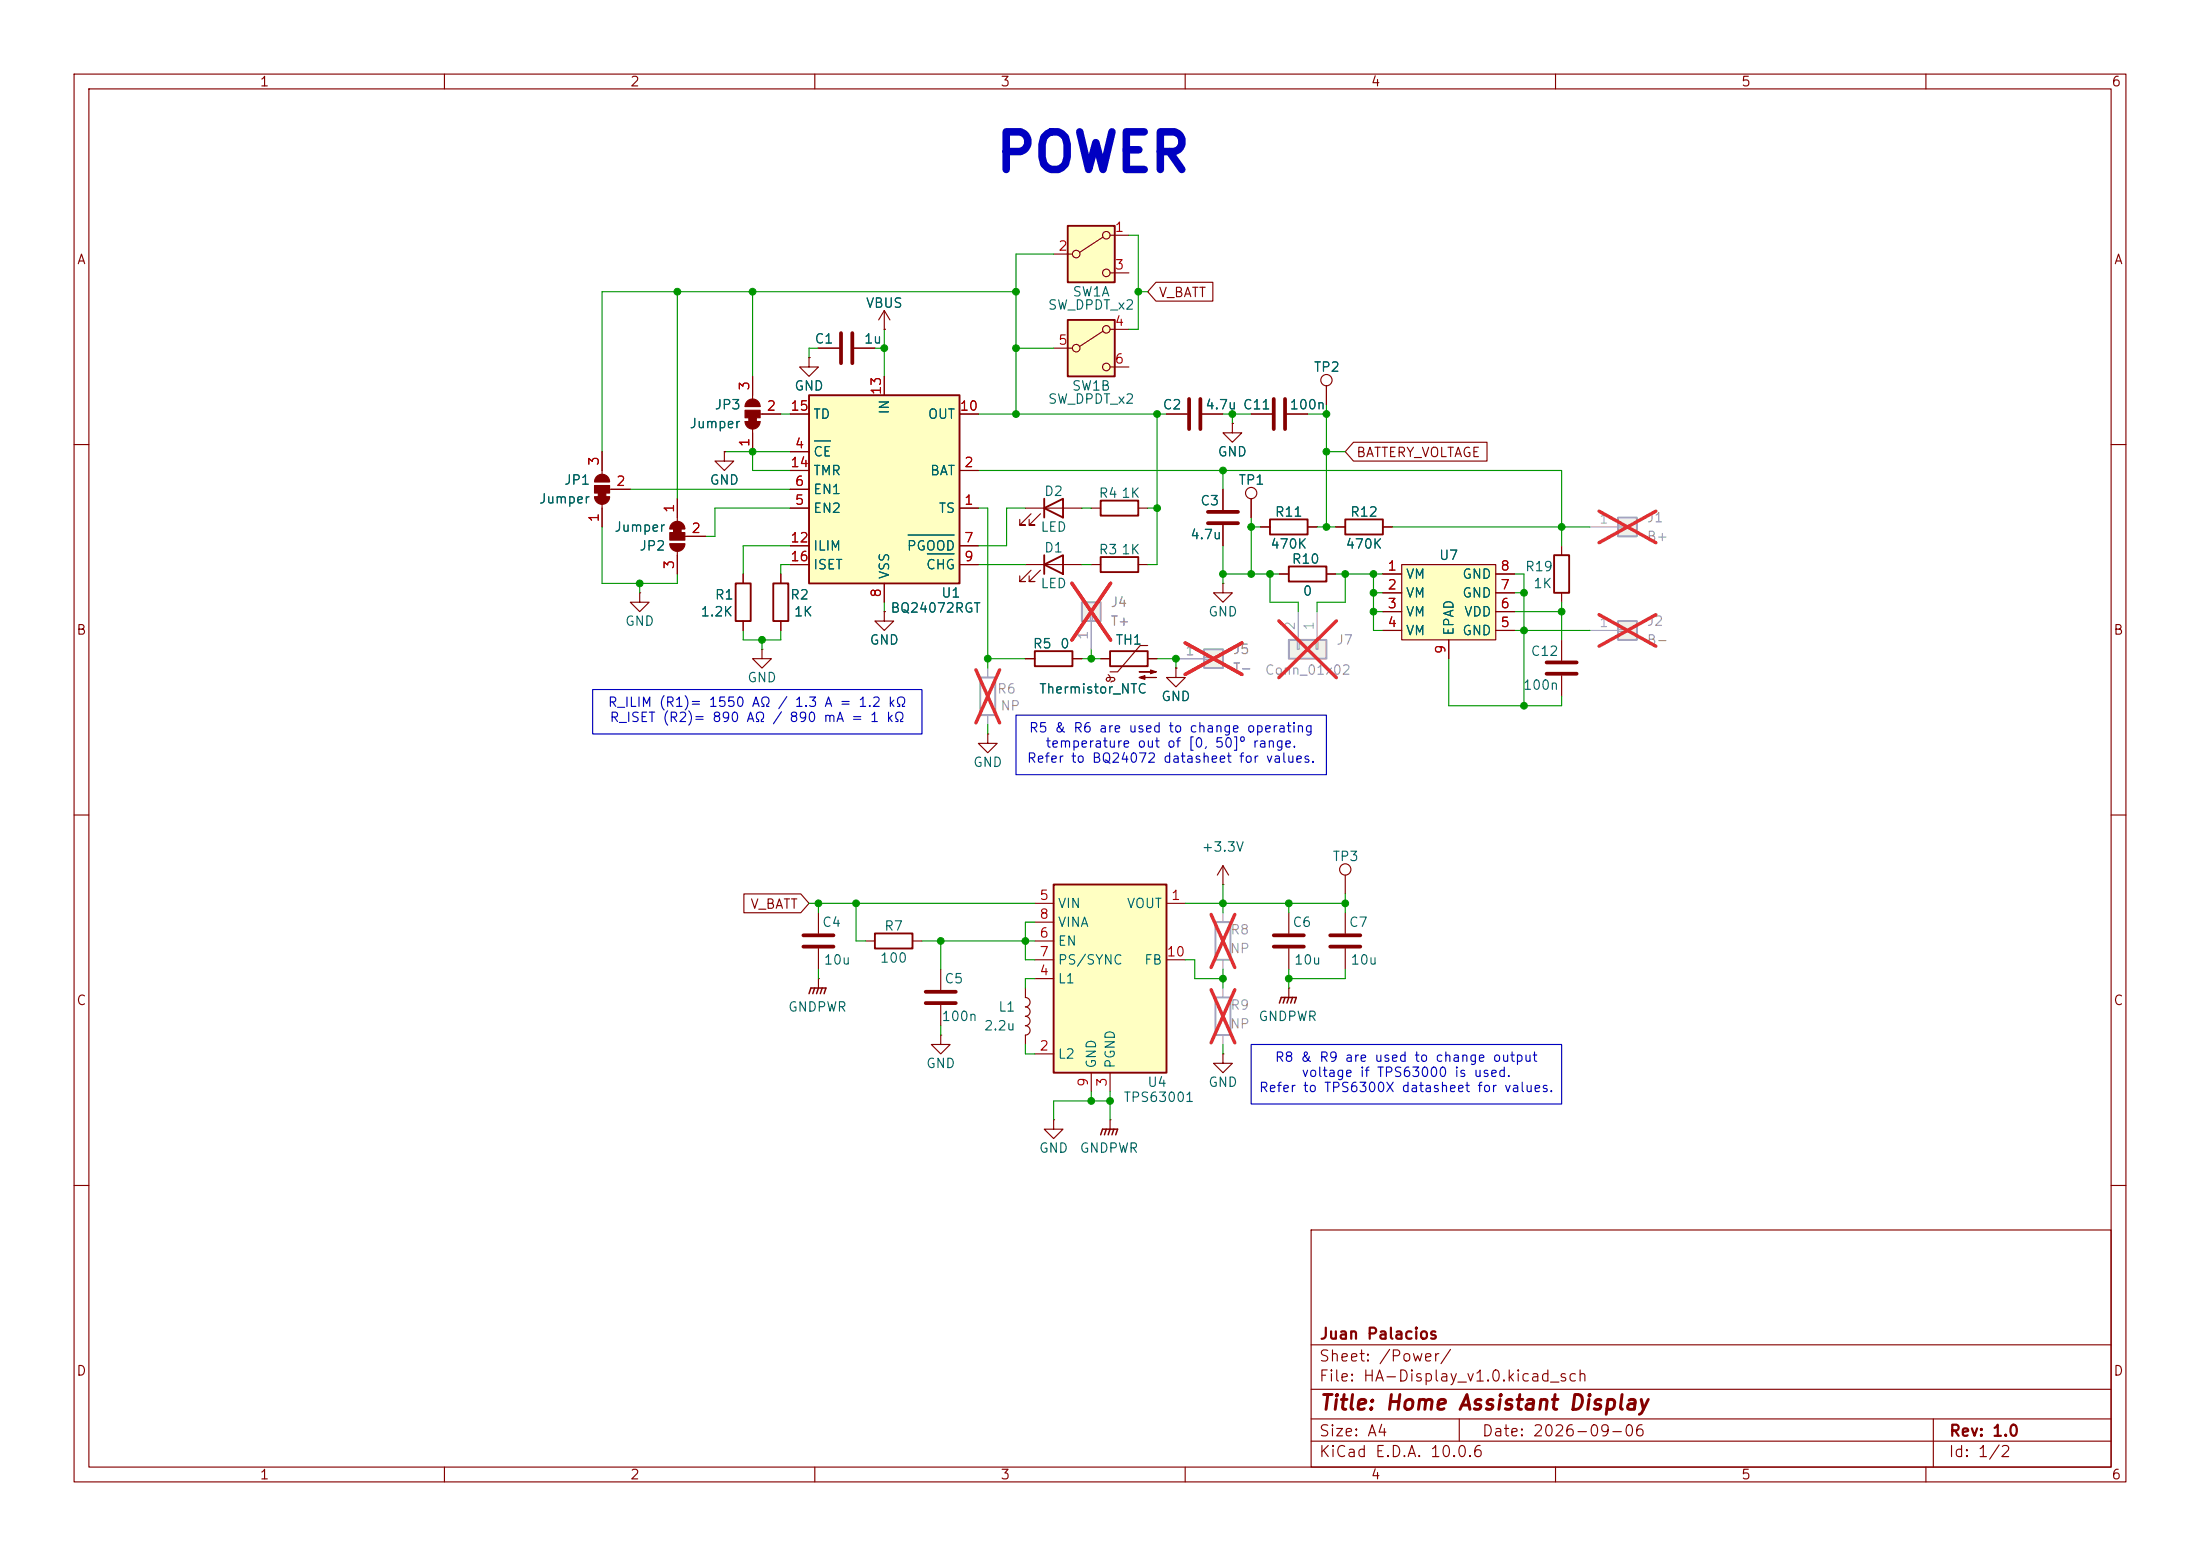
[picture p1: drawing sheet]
<svg xmlns="http://www.w3.org/2000/svg" width="297mm" height="210mm" viewBox="0 0 297 210" stroke-linecap="round" stroke-linejoin="round" font-family="sans-serif">
<g fill="none" stroke="#840000" stroke-width=".15">
<path d="M10 10h277v190h-277zM12 12h273v186h-273zM60 10v2M110 10v2M160 10v2M210 10v2M260 10v2M10 60h2M172.7 77.5h1.3M179.1 77.5h1.2M285 60h2M10 110h2"/>
<path d="M285 110h2M116.8 127h1.3M123.2 127h1.3M174 133.4h.1M174 133.4v1.2M181.6 123.2v2.8M181.6 128v2.8M10 160h2M177 166h108v32h-108zM285 160h2M60 198v2M110 198v2"/>
<path d="M160 198v2M177 194.5h108M177 191.5h108M177 187.5h108M177 181.5h108M197 191.5v3M210 198v2M260 198v2M261 191.5v6.5"/>
</g>
<path d="M174 76.5h5.1v2h-5.1zM118.1 126h5.1v2h-5.1z" fill="none" stroke="#840000" stroke-width=".25"/>
<path d="M172.7 135.4l.3-.8h2l-.2 .8M173.5 134.6l-.3 .8M174 134.6l-.3 .8M174.5 134.6l-.3 .8" fill="none" stroke="#840000" stroke-width=".2"/>
<path d="M179.6 126.2h4M179.6 127.8h4" fill="none" stroke="#840000" stroke-width=".51"/>
<path d="M132.3 91.4h2.1v5.1h-2.1z" fill="none" stroke="#a1a1a1" stroke-width=".25"/>
<path d="M133.3 90.2v1.2M133.3 96.5v1.3" fill="none" stroke="#a1a1a1" stroke-width=".15"/>
<path d="M131.7 90.4l3.3 7.2M135 90.4l-3.3 7.2" fill="none" stroke="#e12e31" stroke-width=".46"/>
<path d="M174 86.4h5.1v2.5h-5.1z" fill="#f0f0f0"/>
<path d="M174 86.4h5.1v2.5h-5.1z" fill="none" stroke="#a1a1a1" stroke-width=".25"/>
<path d="M175.1 86.4h.3v1.2h-.3zM175.3 82.6v3.8M177.7 86.4h.2v1.2h-.2zM177.8 82.6v3.8" fill="none" stroke="#a1a1a1" stroke-width=".15"/>
<path d="M172.6 83.8l7.8 7.7M180.4 83.8l-7.8 7.7" fill="none" stroke="#e12e31" stroke-width=".46"/>
<g fill="none" stroke="#840000" stroke-width=".15">
<path d="M133.3 99.1v1.2h1.3l-1.3 1.3-1.2-1.3h1.2M133.3 99.1h.1M181.6 118.1v2.6"/>
<circle cx="181.6" cy="117.3" r=".76"/>
</g>
<path d="M144.1 30.5h6.4v7.6h-6.4z" fill="#ffffc2"/>
<g fill="none" stroke="#840000" stroke-width=".15">
<path d="M142.2 34.3h2.6M148.9 32l-3.1 2M149.9 31.8h2.5M149.9 36.8h2.5"/>
<circle cx="145.3" cy="34.3" r=".51"/>
<circle cx="149.4" cy="36.8" r=".51"/>
<circle cx="149.4" cy="31.8" r=".51"/>
</g>
<path d="M144.1 30.5h6.4v7.6h-6.4z" fill="none" stroke="#840000" stroke-width=".25"/>
<path d="M144.1 43.2h6.4v7.6h-6.4z" fill="#ffffc2"/>
<g fill="none" stroke="#840000" stroke-width=".15">
<path d="M142.2 47h2.6M148.9 44.7l-3.1 2M149.9 44.5h2.5M149.9 49.5h2.5M157.5 55.9h2.8M162.3 55.9h2.8M86.4 80v1.3h1.2l-1.2 1.3-1.3-1.3h1.3M86.4 80h.1M119.4 82.6v1.2h1.2l-1.2 1.3-1.3-1.3h1.3M119.4 82.6h.1M210.8 86.4v2.8M210.8 91.2v2.8"/>
<circle cx="145.3" cy="47" r=".51"/>
<circle cx="149.4" cy="49.5" r=".51"/>
<circle cx="149.4" cy="44.5" r=".51"/>
</g>
<path d="M144.1 43.2h6.4v7.6h-6.4z" fill="none" stroke="#840000" stroke-width=".25"/>
<path d="M160.5 53.8v4.1M162.1 53.8v4.1M208.8 89.4h4.1M208.8 90.9h4.1" fill="none" stroke="#840000" stroke-width=".51"/>
<path d="M218.4 83.8h2.6v2.6h-2.6z" fill="#f0f0f0"/>
<path d="M218.4 83.8h2.6v2.6h-2.6z" fill="none" stroke="#a1a1a1" stroke-width=".25"/>
<path d="M214.6 85.1h3.8M218.4 85h1.3v.2h-1.3z" fill="none" stroke="#a1a1a1" stroke-width=".15"/>
<path d="M215.9 83l7.6 4.2M223.5 83l-7.6 4.2" fill="none" stroke="#e12e31" stroke-width=".46"/>
<path d="M218.4 69.9h2.6v2.5h-2.6z" fill="#f0f0f0"/>
<path d="M218.4 69.9h2.6v2.5h-2.6zM164.1 124.5h2v5h-2zM164.1 134.6h2v5.1h-2z" fill="none" stroke="#a1a1a1" stroke-width=".25"/>
<path d="M214.6 71.1h3.8M218.4 71h1.3v.2h-1.3zM165.1 123.2v1.3M165.1 129.5v1.3M165.1 133.4v1.2M165.1 139.7v1.3" fill="none" stroke="#a1a1a1" stroke-width=".15"/>
<path d="M215.9 69l7.6 4.2M223.5 69l-7.6 4.2M163.5 123.4l3.2 7.2M163.5 133.6l3.2 7.1M166.7 123.4l-3.2 7.2M166.7 133.6l-3.2 7.1" fill="none" stroke="#e12e31" stroke-width=".46"/>
<path d="M99.3 78.7h2v5.1h-2zM209.8 74.9h2v5.1h-2z" fill="none" stroke="#840000" stroke-width=".25"/>
<path d="M100.3 77.5v1.2M210.8 73.7v1.2M100.3 83.8v1.3M102.9 87.6v1.3h1.2l-1.2 1.3-1.3-1.3h1.3M102.9 87.6h.1M210.8 80v1.3M165.1 142.2v1.3h1.3l-1.3 1.3-1.3-1.3h1.3M165.1 142.2h.1" fill="none" stroke="#840000" stroke-width=".15"/>
<path d="M189.2 76.2h12.7v10.2h-12.7z" fill="#ffffc2"/>
<g fill="none" stroke="#840000" stroke-width=".15">
<path d="M109.2 48.3v1.2h1.3l-1.3 1.3-1.3-1.3h1.3M109.2 48.3h.1M110.5 47h2.8M115.3 47h2.8M119.4 44.5h.1M119.4 41.9l-.8 1.3M119.4 41.9l.7 1.3M119.4 41.9v2.6M168.9 55.9h2.8M173.7 55.9h2.8M179.1 52.1v2.5M105.4 77.5v1.2"/>
<path d="M165.1 78.7v1.3h1.3l-1.3 1.3-1.3-1.3h1.3M165.1 78.7h.1M168.9 67.3v2.6M170.2 71.1h1.2M176.5 71.1h1.3M180.3 71.1h1.3M186.7 77.5h2.5M186.7 71.1h1.3M189.2 76.2h12.7v10.2h-12.7zM201.9 77.5h2.6M105.4 83.8v1.3M158.7 90.2v1.2h1.3l-1.3 1.3-1.2-1.3h1.2"/>
<path d="M158.7 90.2h.1M186.7 80h2.5M186.7 82.6h2.5M186.7 85.1h2.5M195.6 86.4v2.5M201.9 80h2.6M201.9 82.6h2.6M201.9 85.1h2.6M110.5 132.1h.1M110.5 123.2v2.8M110.5 128v2.8M110.5 132.1v1.3"/>
<path d="M174 123.2v2.8M174 128v2.8"/>
<circle cx="179.1" cy="51.3" r=".76"/>
<circle cx="168.9" cy="66.5" r=".76"/>
</g>
<path d="M113.5 45v4M115.1 45v4M172 53.8v4.1M173.5 53.8v4.1M108.5 126.2h4M108.5 127.8h4M172 126.2h4M172 127.8h4" fill="none" stroke="#840000" stroke-width=".51"/>
<path d="M104.4 78.7h2v5.1h-2zM171.4 70.1h5.1v2h-5.1zM181.6 70.1h5.1v2h-5.1z" fill="none" stroke="#840000" stroke-width=".25"/>
<path d="M109.2 134.1l.3-.7h2l-.2 .7M110 133.4l-.3 .7M110.5 133.4l-.3 .7M111 133.4l-.3 .7" fill="none" stroke="#840000" stroke-width=".2"/>
<path d="M162.6 87.6h2.5v2.6h-2.5z" fill="#f0f0f0"/>
<path d="M162.6 87.6h2.5v2.6h-2.5z" fill="none" stroke="#a1a1a1" stroke-width=".25"/>
<path d="M158.7 88.9h3.9M162.6 88.8h1.2v.2h-1.2z" fill="none" stroke="#a1a1a1" stroke-width=".15"/>
<path d="M160 86.8l7.7 4.2M167.7 86.8l-7.7 4.2" fill="none" stroke="#e12e31" stroke-width=".46"/>
<path d="M138.4 68.6h7.6M139.2 69.3l-1.5 1.6h.7h-.7v-.8M140.5 69.3l-1.6 1.6h.8h-.8v-.8M147.3 68.6h1.3M153.7 68.6h1.2" fill="none" stroke="#840000" stroke-width=".15"/>
<path d="M141 68.6l2.5-1.3v2.6zM141 67.3v2.6M148.6 67.6h5.1v2h-5.1z" fill="none" stroke="#840000" stroke-width=".25"/>
<path d="M146 81.3h2.6v2.5h-2.6z" fill="#f0f0f0"/>
<path d="M146 81.3h2.6v2.5h-2.6z" fill="none" stroke="#a1a1a1" stroke-width=".25"/>
<path d="M147.2 82.6h.2v1.2h-.2zM147.3 83.8v3.8" fill="none" stroke="#a1a1a1" stroke-width=".15"/>
<path d="M144.7 78.7l5.2 7.7M149.9 78.7l-5.2 7.7" fill="none" stroke="#e12e31" stroke-width=".46"/>
<path d="M141 76.2l2.5-1.3v2.6zM141 74.9v2.6M148.6 75.2h5.1v2h-5.1zM139.7 87.9h5.1v2h-5.1zM149.9 87.9h5v2h-5z" fill="none" stroke="#840000" stroke-width=".25"/>
<g fill="none" stroke="#840000" stroke-width=".15">
<path d="M166.4 57.2v1.2h1.2l-1.2 1.3-1.3-1.3h1.3M166.4 57.2h.1M138.4 76.2h7.6M139.2 77l-1.5 1.5h.7h-.7v-.8M140.5 77l-1.6 1.5h.8h-.8v-.8M147.3 76.2h1.3M153.7 76.2h1.2M165.1 66v2.8M165.1 70.9v2.8M138.4 88.9h1.3M144.8 88.9h1.2M148.6 88.9h1.3"/>
<path d="M149.6 91.1a.44 .44 0 0 1 .3 .4 .44 .44 0 0 1-.4 .4l-.1-.2 .1-.2 .7-.1 .2 .1 .1 .2-.3 .2M150.2 92l-.1-.1-.1 .2M154.9 87.1h-1l-3 3.6h-1M154.9 88.9h1.3M142.2 151.1v1.3h1.3l-1.3 1.3-1.2-1.3h1.2M142.2 151.1h.1M149.9 151.1h.1M149.9 151.1v1.3"/>
</g>
<g fill="#840000" stroke="#840000" stroke-width=".15">
<path d="M153.8 91.4l.8-.2v.5l-.8-.3h2.3z"/>
<path d="M153.8 90.7h2.3l-.8 .2v-.5l.8 .3z"/>
</g>
<path d="M163.1 69.1h4M163.1 70.6h4" fill="none" stroke="#840000" stroke-width=".51"/>
<path d="M148.6 153.2l.2-.8h2.1l-.3 .8M149.4 152.4l-.3 .8M149.9 152.4l-.3 .8M150.4 152.4l-.3 .8" fill="none" stroke="#840000" stroke-width=".2"/>
<path d="M142.2 119.4h15.3v25.4h-15.3z" fill="#ffffc2"/>
<path d="M142.2 119.4h15.3v25.4h-15.3z" fill="none" stroke="#840000" stroke-width=".25"/>
<g fill="none" stroke="#840000" stroke-width=".15">
<path d="M100.6 56.9h2M100.6 54.9h2M101.6 50.8v3M101.6 57.9v3.1M102.6 55.9h2.8M97.8 61v1.2h1.3l-1.3 1.3-1.3-1.3h1.3M97.8 61h.1M165.1 119.4h.1M165.1 116.8l-.8 1.3M165.1 116.8l.8 1.3M165.1 116.8v2.6M127 139.7v1.3h1.3l-1.3 1.2-1.3-1.2h1.3"/>
<path d="M127 139.7h.1M127 130.8v2.8M127 135.6v2.8M138.4 135.9a.64 .64 0 0 1 .7 .6 .64 .64 0 0 1-.7 .7 .64 .64 0 0 1 .7 .6 .64 .64 0 0 1-.7 .6 .63 .63 0 0 1 .7 .7 .63 .63 0 0 1-.7 .6v1.3M138.4 133.4v1.2a.63 .63 0 0 1 .7 .7 .63 .63 0 0 1-.7 .6M139.7 121.9h2.5M139.7 132.1h2.5M139.7 127h2.5M139.7 129.5h2.5M139.7 124.5h2.5M157.5 121.9h2.5M157.5 129.5h2.5"/>
<path d="M139.7 142.2h2.5M147.3 144.8v2.5M149.9 144.8v2.5"/>
</g>
<path d="M125 133.9h4M125 135.4h4" fill="none" stroke="#840000" stroke-width=".51"/>
<g fill="#840000" stroke="#840000" stroke-width=".15">
<path d="M101.1 56.4h1v.5h-1z"/>
<path d="M100.6 56.9h2a1.02 1.02 0 0 1-1 1 1.02 1.02 0 0 1-1-1z"/>
<path d="M100.6 55.4h2v1h-2z"/>
<path d="M100.9 54.2a1.02 1.02 0 0 1 1.1-.3 1.02 1.02 0 0 1 .6 1h-2l.1-.5z"/>
</g>
<path d="M109.2 53.3h20.3v25.4h-20.3z" fill="#ffffc2"/>
<path d="M109.2 53.3h20.3v25.4h-20.3z" fill="none" stroke="#840000" stroke-width=".25"/>
<g fill="none" stroke="#840000" stroke-width=".15">
<path d="M156.1 38.1h7.6v2.5h-7.6l-1.2-1.2zM101.6 50.8v2.5M101.6 58.4v2.6M102.9 55.9h2.5M106.7 55.9h2.5M109.2 48.3h.1M110.5 47h2.8M115.3 47h2.8M119.4 44.5h.1M119.4 50.8v2.5M129.5 55.9h2.6M157.5 55.9h2.8"/>
<path d="M162.3 55.9h2.8M166.4 57.2h.1M168.9 55.9h2.8M173.7 55.9h2.8M179.1 52.1v2.5M182.7 59.7h18v2.5h-18l-1.1-1.2zM80.3 67.1h2M80.3 65h2M81.3 61v3M81.3 68.1v3M82.3 66h2.8M90.4 71.4h2.1"/>
<path d="M90.4 73.4h2.1M91.4 67.3v3.1M91.4 74.4v3.1M92.5 72.4h2.7M97.8 61h.1M100.3 77.5v1.2M105.4 77.5v1.2M106.7 68.6h2.5M106.7 63.5h2.5M106.7 61h2.5M106.7 66h2.5M106.7 73.7h2.5"/>
<path d="M106.7 76.2h2.5M119.4 78.7v2.6M129.5 68.6h2.6M129.5 63.5h2.6M129.5 73.7h2.6M129.5 76.2h2.6M165.1 66v2.8M165.1 70.9v2.8M168.9 67.3v2.6M170.2 71.1h1.2M172.7 77.5h1.3M176.5 71.1h1.3"/>
<path d="M179.1 77.5h1.2M180.3 71.1h1.3M186.7 77.5h2.5M186.7 71.1h1.3M201.9 77.5h2.6M100.3 83.8v1.3M105.4 83.8v1.3M119.4 82.6h.1M138.4 88.9h1.3M144.8 88.9h1.2M148.6 88.9h1.3M154.9 88.9h1.3"/>
<path d="M158.7 90.2h.1M186.7 80h2.5M186.7 82.6h2.5M186.7 85.1h2.5M195.6 86.4v2.5M201.9 80h2.6M201.9 82.6h2.6M201.9 85.1h2.6M100.4 120.6h7.7l1.1 1.3-1.1 1.3h-7.7z"/>
</g>
<path d="M110 59.5h2.1M122.6 72.2h6.2M125.2 74.8h3.6" fill="none" stroke="#006464" stroke-width=".15"/>
<g fill="#840000" stroke="#840000" stroke-width=".15">
<path d="M80.8 66.5h1v.6h-1z"/>
<path d="M80.3 67.1h2a1.02 1.02 0 0 1-1 1 1.02 1.02 0 0 1-1-1z"/>
<path d="M80.3 65.5h2v1h-2z"/>
<path d="M80.6 64.3a1.02 1.02 0 0 1 1.1-.2 1.02 1.02 0 0 1 .6 .9h-2l.1-.4z"/>
<path d="M90.9 71.4h1v.5h-1z"/>
<path d="M90.7 70.7a1.02 1.02 0 0 1 1.1-.3 1.02 1.02 0 0 1 .7 1h-2.1l.1-.4z"/>
<path d="M90.4 71.9h2.1v1h-2.1z"/>
<path d="M90.4 73.4h2.1a1.02 1.02 0 0 1-1.1 1 1.02 1.02 0 0 1-1-1z"/>
</g>
<g fill="none" stroke="#009600" stroke-width=".15">
<path d="M91.4 39.4v27.9M101.6 39.4v11.4M137.2 39.4h-55.9v21.6M142.2 34.3h-5v21.6M152.4 31.8h1.3v12.7h-1.3M153.7 39.4h1.2M105.4 55.9h1.3M110.5 47h-1.3v1.3M118.1 47h1.3M119.4 44.5v6.3M132.1 55.9h25.4M137.2 47h5"/>
<path d="M156.2 55.9v20.3h-1.3M165.1 55.9h3.8M166.4 55.9v1.3M176.5 55.9h2.6M179.1 54.6v16.5M81.3 71.1v7.6h10.1v-1.2M85.1 66h21.6M86.4 78.7v1.3M97.8 61h8.9M101.6 61v2.5h5.1M106.7 68.6h-10.2v3.8h-1.3M106.7 76.2h-1.3v1.3"/>
<path d="M106.7 73.7h-6.4v3.8M132.1 68.6h1.2v21.6M132.1 63.5h78.7v10.2M132.1 76.2h6.3M138.4 68.6h-2.5v5.1h-3.8M146 68.6h1.3M146 76.2h1.3M154.9 68.6h1.3M165.1 63.5v2.5M165.1 73.7v5M165.1 77.5h7.6M168.9 69.9v7.6"/>
<path d="M168.9 71.1h1.3M171.4 77.5v3.8h3.9v1.3M177.8 71.1h2.5M179.1 61h2.5M180.3 77.5h6.4M181.6 77.5v3.8h-3.8v1.3M185.4 77.5v7.6h1.3M188 71.1h26.6M204.5 77.5h1.2v17.8M100.3 85.1v1.3h5.1v-1.3M102.9 86.4v1.2M119.4 81.3v1.3"/>
<path d="M133.3 97.8v1.3M133.3 88.9h5.1M146 88.9h2.6M147.3 87.6v1.3M156.2 88.9h2.5v1.3M185.4 82.6h1.3M185.4 80h1.3M195.6 88.9v6.4h15.2v-1.3M204.5 85.1h10.1M204.5 82.6h6.3M204.5 80h1.2M210.8 81.3v5.1"/>
<path d="M165.1 119.4v3.8M109.2 121.9h30.5M110.5 121.9v1.3M110.5 130.8v1.3M115.6 121.9v5.1h1.2M124.5 127h15.2M127 127v3.8M127 138.4v1.3M139.7 132.1h-1.3v1.3M139.7 124.5h-1.3v5h1.3M160 129.5h1.3v2.6h3.8M160 121.9h21.6"/>
<path d="M165.1 130.8v2.6M174 121.9v1.3M174 130.8v2.6M181.6 130.8v1.3h-7.6M181.6 120.7v2.5M138.4 141v1.2h1.3M147.3 147.3v1.3M149.9 148.6h-7.7v2.5M149.9 147.3v3.8M165.1 141v1.2"/>
</g>
<path d="M80 93.1h44.5v6h-44.5zM137.2 96.5h41.9v8.1h-41.9zM168.9 141h41.9v8h-41.9z" fill="none" stroke="#0000c2" stroke-width=".15"/>
<path d="M147.3 83.8v3.8M158.7 88.9h3.9" fill="none" stroke="#a1a1a1" stroke-width=".15"/>
<path d="M144.7 78.7l5.2 7.7M149.9 78.7l-5.2 7.7M160 86.8l7.7 4.2M167.7 86.8l-7.7 4.2" fill="none" stroke="#e12e31" stroke-width=".46"/>
<g fill="#009600" stroke="#009600" stroke-width=".14">
<circle cx="171.4" cy="77.5" r=".46"/>
<circle cx="205.7" cy="80" r=".46"/>
<circle cx="210.8" cy="82.6" r=".46"/>
<circle cx="205.7" cy="85.1" r=".46"/>
<circle cx="185.4" cy="82.6" r=".46"/>
<circle cx="185.4" cy="80" r=".46"/>
<circle cx="185.4" cy="77.5" r=".46"/>
<circle cx="181.6" cy="77.5" r=".46"/>
<circle cx="210.8" cy="71.1" r=".46"/>
<circle cx="205.7" cy="95.3" r=".46"/>
<circle cx="153.7" cy="39.4" r=".46"/>
<circle cx="166.4" cy="55.9" r=".46"/>
<circle cx="165.1" cy="63.5" r=".46"/>
<circle cx="137.2" cy="55.9" r=".46"/>
<circle cx="156.2" cy="55.9" r=".46"/>
<circle cx="101.6" cy="39.4" r=".46"/>
<circle cx="137.2" cy="39.4" r=".46"/>
<circle cx="137.2" cy="47" r=".46"/>
<circle cx="91.4" cy="39.4" r=".46"/>
<circle cx="119.4" cy="47" r=".46"/>
<circle cx="174" cy="132.1" r=".46"/>
<circle cx="174" cy="121.9" r=".46"/>
<circle cx="165.1" cy="121.9" r=".46"/>
<circle cx="181.6" cy="121.9" r=".46"/>
<circle cx="115.6" cy="121.9" r=".46"/>
<circle cx="127" cy="127" r=".46"/>
<circle cx="147.3" cy="88.9" r=".46"/>
<circle cx="133.3" cy="88.9" r=".46"/>
<circle cx="110.5" cy="121.9" r=".46"/>
<circle cx="179.1" cy="61" r=".46"/>
<circle cx="179.1" cy="71.1" r=".46"/>
<circle cx="156.2" cy="68.6" r=".46"/>
<circle cx="168.9" cy="77.5" r=".46"/>
<circle cx="165.1" cy="77.5" r=".46"/>
<circle cx="168.9" cy="71.1" r=".46"/>
<circle cx="179.1" cy="55.9" r=".46"/>
<circle cx="158.7" cy="88.9" r=".46"/>
<circle cx="149.9" cy="148.6" r=".46"/>
<circle cx="147.3" cy="148.6" r=".46"/>
<circle cx="138.4" cy="127" r=".46"/>
<circle cx="165.1" cy="132.1" r=".46"/>
<circle cx="102.9" cy="86.4" r=".46"/>
<circle cx="101.6" cy="61" r=".46"/>
<circle cx="86.4" cy="78.7" r=".46"/>
</g>
<text font-size="5.1" fill="#0000c2" x="134.1" y="24.4">POWER</text>
<text font-size="2" fill="#840000" x="178" y="190.8">Title: Home Assistant Display</text>
<g font-size="1.5" fill="#840000">
<text x="178" y="184.1">Sheet: /Power/</text>
<text x="178" y="181.1">Juan Palacios</text>
<text x="178" y="186.8">File: HA-Display_v1.0.kicad_sch</text>
<text x="178" y="197">KiCad E.D.A. 10.0.6</text>
<text x="178" y="194.2">Size: A4</text>
<text x="200" y="194.2">Date: 2026-09-06</text>
<text x="263" y="197">Id: 1/2</text>
<text x="263" y="194.2">Rev: 1.0</text>
</g>
<g font-size="1.3" fill="#840000">
<text x="35" y="12">1</text>
<text x="85" y="12">2</text>
<text x="135" y="12">3</text>
<text x="185" y="12">4</text>
<text x="235" y="12">5</text>
<text x="285" y="12">6</text>
<text x="10.3" y="36">A</text>
<text x="285.3" y="36">A</text>
<text x="156.3" y="40.4">V_BATT</text>
<text x="183" y="62">BATTERY_VOLTAGE</text>
<text x="10.2" y="86">B</text>
<text x="285.2" y="86">B</text>
<text x="101.2" y="123">V_BATT</text>
<text x="10.2" y="136">C</text>
<text x="285.2" y="136">C</text>
<text x="10.2" y="186">D</text>
<text x="285.2" y="186">D</text>
<text x="35" y="200">1</text>
<text x="85" y="200">2</text>
<text x="135" y="200">3</text>
<text x="185" y="200">4</text>
<text x="235" y="200">5</text>
<text x="285" y="200">6</text>
</g>
<g font-size="1.3" fill="#a90000">
<text x="142.8" y="34.2">2</text>
<text x="150.4" y="31.6">1</text>
<text x="150.4" y="36.7">3</text>
<text x="142.8" y="46.9">5</text>
<text x="150.4" y="44.3">4</text>
<text x="101.5" y="52.8" transform="rotate(-90 101.5 52.8)">3</text>
<text x="119.2" y="53.4" transform="rotate(-90 119.2 53.4)">13</text>
<text x="150.4" y="49.4">6</text>
<text x="103.4" y="55.7">2</text>
<text x="106.6" y="55.7">15</text>
<text x="129.5" y="55.7">10</text>
<text x="81.1" y="63" transform="rotate(-90 81.1 63)">3</text>
<text x="83.1" y="65.9">2</text>
<text x="101.5" y="60.4" transform="rotate(-90 101.5 60.4)">1</text>
<text x="106.6" y="63.4">14</text>
<text x="107.2" y="60.8">4</text>
<text x="107.2" y="65.9">6</text>
<text x="130.1" y="63.4">2</text>
<text x="81.1" y="70.6" transform="rotate(-90 81.1 70.6)">1</text>
<text x="91.3" y="69.3" transform="rotate(-90 91.3 69.3)">1</text>
<text x="107.2" y="68.4">5</text>
<text x="130.1" y="68.4">1</text>
<text x="91.3" y="76.9" transform="rotate(-90 91.3 76.9)">3</text>
<text x="93.2" y="72.3">2</text>
<text x="106.6" y="73.5">12</text>
<text x="106.6" y="76.1">16</text>
<text x="130.1" y="73.5">7</text>
<text x="130.1" y="76.1">9</text>
<text x="187.2" y="77.3">1</text>
<text x="202.5" y="77.3">8</text>
<text x="119.2" y="80.7" transform="rotate(-90 119.2 80.7)">8</text>
<text x="187.2" y="79.9">2</text>
<text x="187.2" y="82.4">3</text>
<text x="202.5" y="82.4">6</text>
<text x="202.5" y="79.9">7</text>
<text x="187.2" y="85">4</text>
<text x="195.4" y="88.4" transform="rotate(-90 195.4 88.4)">9</text>
<text x="202.5" y="85">5</text>
<text x="140.2" y="121.8">5</text>
<text x="140.2" y="124.3">8</text>
<text x="158" y="121.8">1</text>
<text x="140.2" y="131.9">4</text>
<text x="140.2" y="126.9">6</text>
<text x="140.2" y="129.4">7</text>
<text x="157.4" y="129.4">10</text>
<text x="140.2" y="142.1">2</text>
<text x="147.2" y="146.8" transform="rotate(-90 147.2 146.8)">9</text>
<text x="149.7" y="146.8" transform="rotate(-90 149.7 146.8)">3</text>
</g>
<g font-size="1.3" fill="#006464">
<text x="116.8" y="41.9">VBUS</text>
<text x="144.7" y="40.3">SW1A</text>
<text x="109.9" y="46.7">C1</text>
<text x="116.5" y="46.7">1u</text>
<text x="141.4" y="42.1">SW_DPDT_x2</text>
<text x="107.2" y="53">GND</text>
<text x="144.6" y="53">SW1B</text>
<text x="177.3" y="50.5">TP2</text>
<text x="93" y="58.1">Jumper</text>
<text x="96.4" y="55.6">JP3</text>
<text x="109.7" y="56.8">TD</text>
<text x="120.3" y="56" transform="rotate(-90 120.3 56)">IN</text>
<text x="125.2" y="56.8">OUT</text>
<text x="141.4" y="54.8">SW_DPDT_x2</text>
<text x="156.9" y="55.6">C2</text>
<text x="162.6" y="55.6">4.7u C11</text>
<text x="174" y="55.6">100n</text>
<text x="76.1" y="65.7">JP1</text>
<text x="95.7" y="65.7">GND</text>
<text x="109.7" y="61.9">CE</text>
<text x="109.7" y="64.5">TMR</text>
<text x="125.5" y="64.5">BAT</text>
<text x="164.3" y="61.9">GND</text>
<text x="167.1" y="65.7">TP1</text>
<text x="72.7" y="68.3">Jumper</text>
<text x="109.7" y="69.5">EN2</text>
<text x="109.7" y="67">EN1</text>
<text x="126.6" y="69.5">TS</text>
<text x="140.9" y="67.3">D2</text>
<text x="148.2" y="67.5">R4</text>
<text x="151.3" y="67.5">1K</text>
<text x="162" y="68.5">C3</text>
<text x="172" y="70.1">R11</text>
<text x="182.2" y="70.1">R12</text>
<text x="82.8" y="72.1">Jumper</text>
<text x="86.2" y="74.6">JP2</text>
<text x="109.7" y="74.6">ILIM</text>
<text x="109.7" y="77.2">ISET</text>
<text x="122.3" y="74.6">PGOOD</text>
<text x="124.9" y="77.2">CHG</text>
<text x="140.4" y="72.1">LED</text>
<text x="140.9" y="74.9">D1</text>
<text x="148.2" y="75.1">R3</text>
<text x="151.3" y="75.1">1K</text>
<text x="160.6" y="73.1">4.7u</text>
<text x="171.4" y="74.4">470K</text>
<text x="174.3" y="76.4">R10</text>
<text x="181.6" y="74.4">470K</text>
<text x="194.2" y="75.9">U7</text>
<text x="205.8" y="77.4">R19</text>
<text x="94.5" y="83.5">1.2K</text>
<text x="96.4" y="81.2">R1</text>
<text x="106.6" y="81.2">R2</text>
<text x="107.1" y="83.5">1K</text>
<text x="120.1" y="83">BQ24072RGT</text>
<text x="120.3" y="78.3" transform="rotate(-90 120.3 78.3)">VSS</text>
<text x="127" y="81">U1</text>
<text x="140.4" y="79.7">LED</text>
<text x="163" y="83.5">GND</text>
<text x="175.8" y="80.7">0</text>
<text x="189.7" y="78.4">VM</text>
<text x="189.7" y="81">VM</text>
<text x="189.7" y="83.5">VM</text>
<text x="197.3" y="81">GND</text>
<text x="197.3" y="78.4">GND</text>
<text x="197.6" y="83.5">VDD</text>
<text x="206.9" y="79.7">1K</text>
<text x="84.3" y="84.8">GND</text>
<text x="117.3" y="87.3">GND</text>
<text x="139.3" y="87.8">R5</text>
<text x="143" y="87.8">0</text>
<text x="150.5" y="87.3">TH1</text>
<text x="189.7" y="86.1">VM</text>
<text x="196.5" y="85.9" transform="rotate(-90 196.5 85.9)">EPAD</text>
<text x="197.3" y="86.1">GND</text>
<text x="206.6" y="88.8">C12</text>
<text x="100.8" y="92.4">GND</text>
<text x="140.2" y="93.9">Thermistor_NTC</text>
<text x="156.7" y="94.9">GND</text>
<text x="205.5" y="93.4">100n</text>
<text x="131.3" y="103.8">GND</text>
<text x="162.1" y="115.3">+3.3V</text>
<text x="179.8" y="116.5">TP3</text>
<text x="110.9" y="125.4">C4</text>
<text x="119.3" y="125.9">R7</text>
<text x="142.7" y="122.9">VIN</text>
<text x="142.7" y="125.4">VINA</text>
<text x="152" y="122.9">VOUT</text>
<text x="174.4" y="125.4">C6</text>
<text x="182" y="125.4">C7</text>
<text x="111.1" y="130.5">10u</text>
<text x="118.7" y="130.2">100</text>
<text x="142.7" y="128">EN</text>
<text x="142.7" y="130.5">PS/SYNC</text>
<text x="154.4" y="130.5">FB</text>
<text x="174.6" y="130.5">10u</text>
<text x="182.2" y="130.5">10u</text>
<text x="106.3" y="136.9">GNDPWR</text>
<text x="127.4" y="133">C5</text>
<text x="134.7" y="136.9">L1</text>
<text x="142.7" y="133">L1</text>
<text x="127" y="138.1">100n</text>
<text x="132.7" y="139.4">2.2u</text>
<text x="142.7" y="143.2">L2</text>
<text x="169.8" y="138.1">GNDPWR</text>
<text x="124.9" y="144.5">GND</text>
<text x="148.3" y="144.3" transform="rotate(-90 148.3 144.3)">GND</text>
<text x="150.8" y="144.3" transform="rotate(-90 150.8 144.3)">PGND</text>
<text x="151.6" y="149">TPS63001</text>
<text x="154.8" y="147">U4</text>
<text x="163" y="147">GND</text>
<text x="140.2" y="155.9">GND</text>
<text x="145.7" y="155.9">GNDPWR</text>
</g>
<g font-size="1.3" fill="#aaa">
<text x="215.8" y="71">1</text>
<text x="147.2" y="86.5" transform="rotate(-90 147.2 86.5)">1</text>
<text x="159.9" y="88.8">1</text>
<text x="175.1" y="85.2" transform="rotate(-90 175.1 85.2)">2</text>
<text x="177.7" y="85.2" transform="rotate(-90 177.7 85.2)">1</text>
<text x="215.8" y="85">1</text>
</g>
<g font-size="1.3" fill="#989898">
<text x="222.2" y="70.8">J1</text>
<text x="222.2" y="73.4">B+</text>
<text x="149.8" y="82.2">J4</text>
<text x="149.8" y="84.8">T+</text>
<text x="166.4" y="88.6">J5</text>
<text x="180.3" y="87.3">J7</text>
<text x="222.2" y="84.8">J2</text>
<text x="222.2" y="87.3">B-</text>
<text x="134.5" y="93.9">R6</text>
<text x="166.4" y="91.1">T-</text>
<text x="170.7" y="91.4">Conn_01x02</text>
<text x="135" y="96.2">NP</text>
<text x="166" y="129">NP</text>
<text x="166" y="126.4">R8</text>
<text x="166" y="136.6">R9</text>
<text x="166" y="139.1">NP</text>
</g>
<g font-size="1.3" fill="#0000c2">
<text x="82" y="95.7">R_ILIM (R1)= 1550 AΩ / 1.3 A = 1.2 kΩ</text>
<text x="82.2" y="97.8">R_ISET (R2)= 890 AΩ / 890 mA = 1 kΩ</text>
<text x="138.8" y="99.2">R5 &amp; R6 are used to change operating</text>
<text x="141.1" y="101.2">temperature out of [0, 50]º range.</text>
<text x="138.5" y="103.3">Refer to BQ24072 datasheet for values.</text>
<text x="172" y="143.6">R8 &amp; R9 are used to change output</text>
<text x="169.9" y="147.7">Refer to TPS6300X datasheet for values.</text>
<text x="175.6" y="145.7">voltage if TPS63000 is used.</text>
</g>
</svg>
